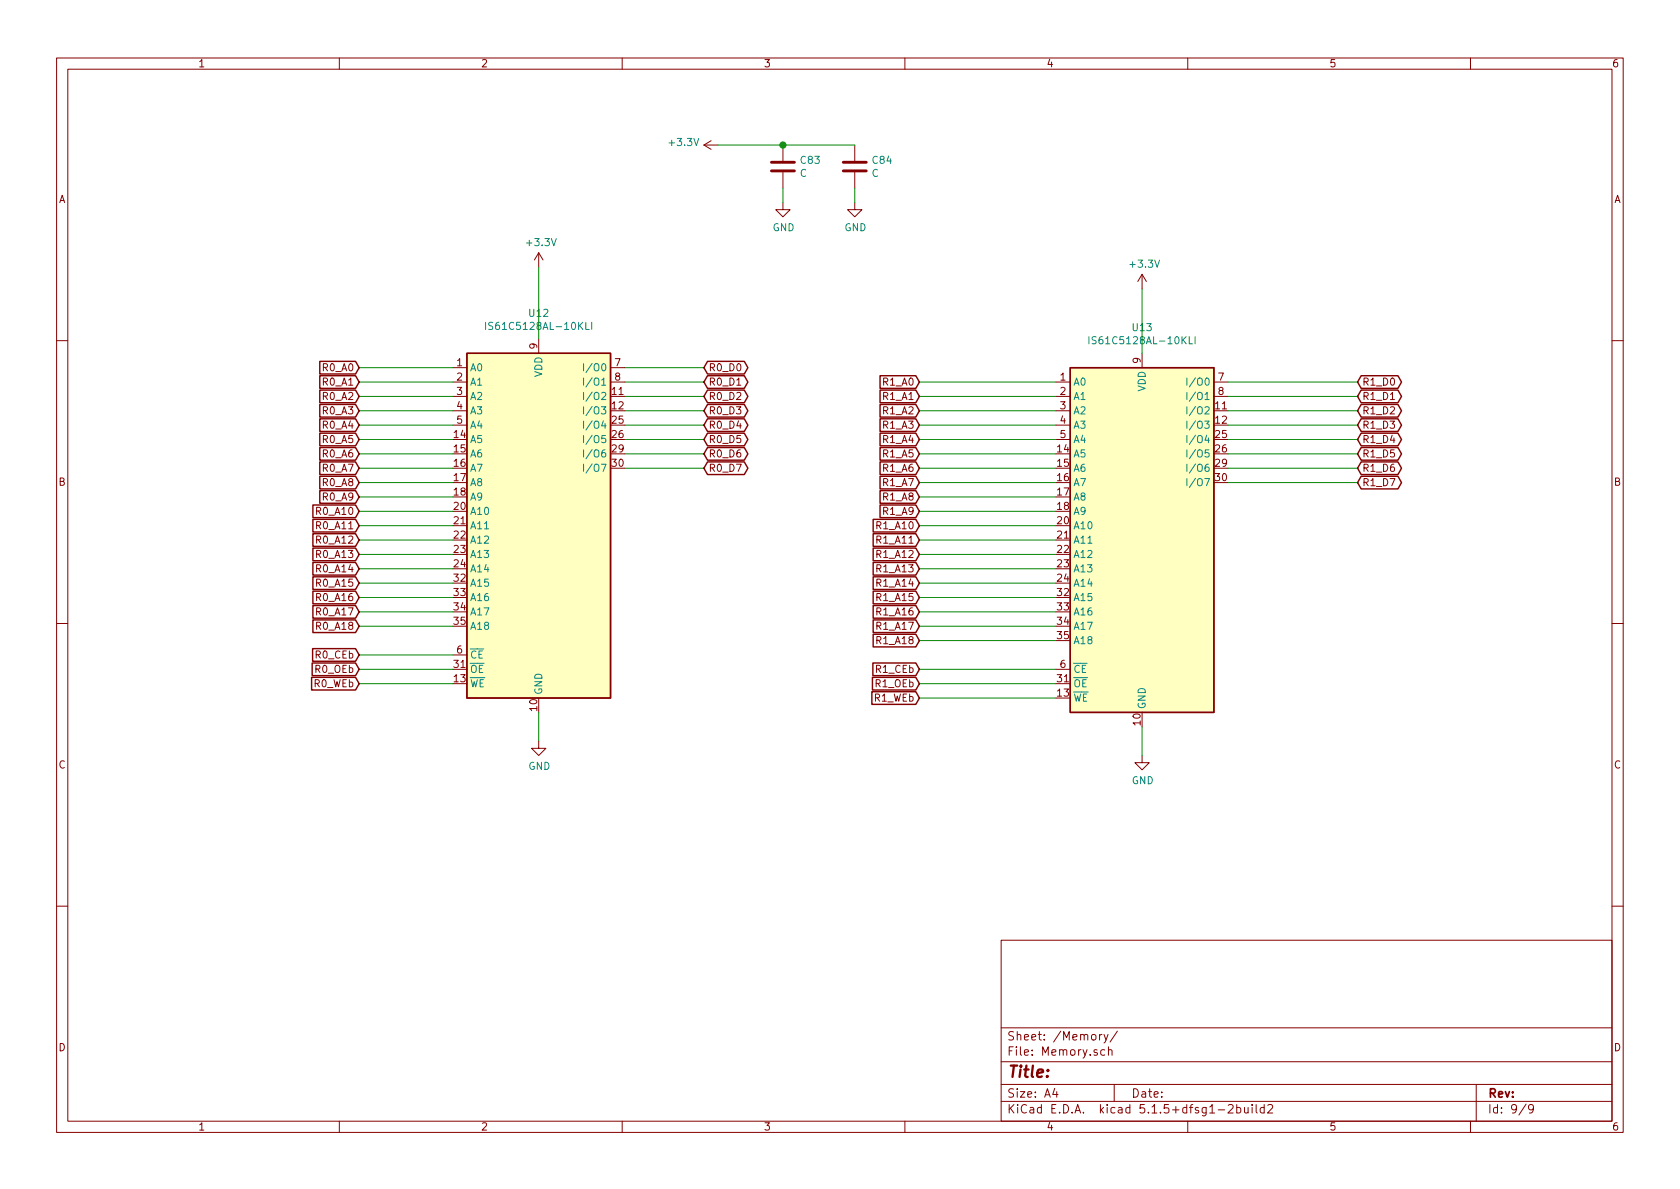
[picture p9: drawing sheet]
<svg xmlns="http://www.w3.org/2000/svg" width="297mm" height="210mm" viewBox="0 0 297 210" stroke-linecap="round" stroke-linejoin="round" font-family="sans-serif">
<g fill="none" stroke="#840000" stroke-width=".18">
<path d="M10 10.3h277v189.9h-277zM12 12.2h273v186.1h-273zM60 10.3v1.9M110 10.3v1.9M160 10.3v1.9M210 10.3v1.9M260 10.3v1.9M124.5 25.6l1.2 .8M124.5 25.6h2.5M125.7 24.9l-1.2 .7M138.4 35.8v1.3h1.3l-1.3 1.2-1.2-1.2h1.2M138.4 25.6v2.8"/>
<path d="M138.4 30.5v2.8M151.1 35.8v1.3h1.3l-1.3 1.2-1.2-1.2h1.2M151.1 25.6v2.8M151.1 30.5v2.8M95.2 44.7l-.7 1.3M95.2 44.7v2.5M95.2 59.9v2.6M95.2 44.7l.8 1.3M201.9 48.5v2.5M201.9 48.5l-.7 1.3M201.9 48.5l.8 1.3M10 60.2h2"/>
<path d="M80 67.6h2.5M80 70.1h2.5M80 72.6h2.5M80 75.2h2.5M80 65h2.5M107.9 67.6h2.6M107.9 65h2.6M186.7 67.6h2.5M186.7 70.1h2.5M186.7 72.6h2.5M186.7 75.2h2.5M186.7 77.7h2.5"/>
<path d="M201.9 62.5v2.5M214.6 67.6h2.6M214.6 70.1h2.6M285 60.2h2M10 110.3h2M80 115.8h2.5M186.7 118.4h2.5M285 110.3h2M95.2 131.1v1.2h1.3l-1.3 1.3-1.2-1.3h1.2M201.9 133.6v1.3h1.3l-1.3 1.2-1.2-1.2h1.2M10 160.2h2M177 166.3h108v32h-108z"/>
<path d="M285 160.2h2M60 198.3v1.9M110 198.3v1.9M160 198.3v1.9M177 194.8h108M177 191.8h108M177 187.8h108M177 181.8h108M186.5 192.5l-.4 1h1M186.8 193v1M194.4 182.9v1M194.8 182.9l-.4 .3"/>
<path d="M195.2 182.9l.4 1M195.3 185.7l-.4-.1-.3 .3 .1 .6 .2 .1 .4-.1M195.9 182.9l-.5 1.4-.2 .1M196 185.7l.2-.1 .3 .1 .1 .9M196 185.1v1.5M197 191.8v3M197.6 182.3l-1.3 2M210 198.3v1.9M215.4 196.3h1.1M217.2 195.5l.2-.2h.4l.2 .5-.9 1h.9M218.7 195.9l.4-.1 .3 .3-.1 .6h-.6M218.7 195.3v1.5"/>
<path d="M220 195.8l.1 .9 .3 .1 .3-.1M220.7 195.8v1M221.4 195.3v.2M221.4 195.8v1M222.1 195.3v1.3l.2 .2M223.5 195.9l-.4-.1-.3 .3 .1 .6 .2 .1 .4-.1M223.5 195.3v1.5M224.2 195.5l.2-.2h.3l.3 .5-.9 1h.9M260 198.3v1.9M261 191.8v6.5M269.8 195.2l-1.2 2M271.1 196l-.3 .3-.4-.1-.1-.2v-.4l.1-.2 .4-.1 .2 .2a1.19 1.19 0 0 1-.2 1.2l-.4 .1"/>
</g>
<g fill="#ffffc2" stroke="#ffffc2" stroke-width=".18">
<path d="M189.2 65h25.4v61h-25.4z"/>
<path d="M82.5 62.5h25.4v60.9h-25.4z"/>
</g>
<g fill="none" stroke="#840000" stroke-width=".25">
<path d="M56.5 71.5h6.4l.6 1.1-.6 1.2h-6.4zM56.5 74.1h6.4l.6 1.1-.6 1.1h-6.4zM56.5 63.9h6.4l.6 1.1-.6 1.1h-6.4zM56.5 66.4h6.4l.6 1.2-.6 1.1h-6.4zM56.5 69h6.4l.6 1.1-.6 1.1h-6.4zM56.5 76.6h6.4l.6 1.1-.6 1.1h-6.4zM56.5 79.1h6.4l.6 1.2-.6 1.1h-6.4zM82.5 62.5h25.4v60.9h-25.4zM125.1 76.6h6.5l.6 1.1-.6 1.1h-6.5l-.6-1.1zM125.1 74.1h6.5l.6 1.1-.6 1.1h-6.5l-.6-1.1zM125.1 71.5h6.5l.6 1.1-.6 1.2h-6.5l-.6-1.2zM125.1 69h6.5l.6 1.1-.6 1.1h-6.5l-.6-1.1z"/>
<path d="M125.1 66.4h6.5l.6 1.2-.6 1.1h-6.5l-.6-1.1zM125.1 63.9h6.5l.6 1.1-.6 1.1h-6.5l-.6-1.1zM125.1 79.1h6.5l.6 1.2-.6 1.1h-6.5l-.6-1.1zM155.6 79.1h6.3l.7 1.2-.7 1.1h-6.3zM155.6 76.6h6.3l.7 1.1-.7 1.1h-6.3zM155.6 74.1h6.3l.7 1.1-.7 1.1h-6.3zM155.6 71.5h6.3l.7 1.1-.7 1.2h-6.3zM155.6 69h6.3l.7 1.1-.7 1.1h-6.3zM155.6 66.4h6.3l.7 1.2-.7 1.1h-6.3zM189.2 65h25.4v61h-25.4zM240.7 66.4h6.5l.6 1.2-.6 1.1h-6.5l-.7-1.1zM240.7 69h6.5l.6 1.1-.6 1.1h-6.5l-.7-1.1z"/>
<path d="M240.7 71.5h6.5l.6 1.1-.6 1.2h-6.5l-.7-1.2zM240.7 74.1h6.5l.6 1.1-.6 1.1h-6.5l-.7-1.1zM240.7 76.6h6.5l.6 1.1-.6 1.1h-6.5l-.7-1.1zM240.7 79.1h6.5l.6 1.2-.6 1.1h-6.5l-.7-1.1zM55.3 99.5h7.6l.6 1.1-.6 1.1h-7.6zM55.3 96.9h7.6l.6 1.1-.6 1.2h-7.6zM55.3 94.4h7.6l.6 1.1-.6 1.1h-7.6zM55.3 91.8h7.6l.6 1.2-.6 1.1h-7.6zM55.3 89.3h7.6l.6 1.1-.6 1.1h-7.6zM56.5 81.7h6.4l.6 1.1-.6 1.1h-6.4zM56.5 86.8h6.4l.6 1.1-.6 1.1h-6.4zM56.5 84.2h6.4l.6 1.1-.6 1.2h-6.4z"/>
<path d="M125.1 81.7h6.5l.6 1.1-.6 1.1h-6.5l-.6-1.1zM154.4 94.4h7.5l.7 1.1-.7 1.1h-7.5zM154.4 99.5h7.5l.7 1.1-.7 1.1h-7.5zM154.4 96.9h7.5l.7 1.1-.7 1.2h-7.5zM154.4 91.8h7.5l.7 1.2-.7 1.1h-7.5zM155.6 89.3h6.3l.7 1.1-.7 1.1h-6.3zM155.6 86.8h6.3l.7 1.1-.7 1.1h-6.3zM155.6 84.2h6.3l.7 1.1-.7 1.2h-6.3zM155.6 81.7h6.3l.7 1.1-.7 1.1h-6.3zM240.7 81.7h6.5l.6 1.1-.6 1.1h-6.5l-.7-1.1zM240.7 84.2h6.5l.6 1.1-.6 1.2h-6.5l-.7-1.2zM55.1 119.8h7.8l.6 1.1-.6 1.1h-7.8z"/>
<path d="M55.2 117.2h7.7l.6 1.2-.6 1.1h-7.7zM55.3 114.7h7.6l.6 1.1-.6 1.1h-7.6zM55.3 107.1h7.6l.6 1.1-.6 1.1h-7.6zM55.3 109.6h7.6l.6 1.1-.6 1.2h-7.6zM55.3 104.5h7.6l.6 1.2-.6 1.1h-7.6zM55.3 102h7.6l.6 1.1-.6 1.1h-7.6zM154.3 119.8h7.6l.7 1.1-.7 1.1h-7.6zM154.3 117.2h7.6l.7 1.2-.7 1.1h-7.6zM154.4 112.2h7.5l.7 1.1-.7 1.1h-7.5zM154.4 109.6h7.5l.7 1.1-.7 1.2h-7.5zM154.4 107.1h7.5l.7 1.1-.7 1.1h-7.5zM154.4 104.5h7.5l.7 1.2-.7 1.1h-7.5z"/>
<path d="M154.4 102h7.5l.7 1.1-.7 1.1h-7.5zM154.2 122.3h7.7l.7 1.1-.7 1.2h-7.7z"/>
</g>
<g fill="none" stroke="#008484" stroke-width=".18">
<path d="M85.9 57v1.3M87.1 57.1l-.5-.1-.1 .1v.4l.5 .2 .1 .3-.2 .3-.5-.1M103.6 57v1.3h.6M104.6 57v1.3M192.5 59.5v1.3M193.8 59.6l-.5-.1-.2 .2v.3l.6 .3 .1 .3-.2 .2h-.5M210.3 59.5v1.3h.6M211.3 59.5v1.3M103.2 64.3v1.3M103.2 66.8v1.3M103.2 69.4v1.3M103.2 71.9v1.3"/>
<path d="M103.2 74.5v1.2M103.2 77v1.3M103.2 79.5v1.3M104.7 69.3l-1.1 1.7M104.7 71.9l-1.1 1.6M104.7 74.4l-1.1 1.6M104.7 77l-1.1 1.6M104.7 79.5l-1.1 1.6M104.7 64.3l-1.1 1.6M104.7 66.8l-1.1 1.6M105.1 69.6a.45 .45 0 0 1 .7 0 .88 .88 0 0 1-.2 1.1l-.4-.1a1.07 1.07 0 0 1-.1-1zM105.1 72.1a.45 .45 0 0 1 .7 0 .88 .88 0 0 1-.2 1.1l-.4-.1a1.07 1.07 0 0 1-.1-1z"/>
<path d="M105.1 77.2a.45 .45 0 0 1 .7 0 .88 .88 0 0 1-.2 1.1l-.4-.1a1.07 1.07 0 0 1-.1-1zM105.1 79.7a.45 .45 0 0 1 .7 0 .88 .88 0 0 1-.2 1.1h-.4a1.07 1.07 0 0 1-.1-1.1zM105.1 64.5a.45 .45 0 0 1 .7 0 .88 .88 0 0 1-.2 1.1l-.4-.1a1.07 1.07 0 0 1-.1-1zM106.3 71.9h.8l-.4 .5 .4 .1v.6l-.2 .1-.6-.1M106.4 69.5l.5-.1 .2 .1v.2v.2l-.8 .8h.8M106.5 64.4l.2-.1a.67 .67 0 0 1 .4 .6 .67 .67 0 0 1-.4 .7l-.3-.5zM107 79.5h-.2a.79 .79 0 0 0-.2 1.3l.5-.1v-.5l-.5-.2-.2 .3M107.1 77h-.6l-.1 .6 .2-.1 .5 .1v.6l-.2 .1-.5-.1M209.9 66.8v1.3M209.9 69.4v1.3M209.9 71.9v1.3M209.9 74.5v1.2"/>
<path d="M209.9 77v1.3M209.9 79.5v1.3M211.4 71.9l-1.1 1.6M211.4 74.4l-1.1 1.6M211.4 77l-1.1 1.6M211.4 79.5l-1.1 1.6M211.4 66.8l-1.1 1.6M211.4 69.3l-1.1 1.7M211.8 72.1a.45 .45 0 0 1 .7 0 .88 .88 0 0 1-.2 1.1l-.4-.1a1.07 1.07 0 0 1-.1-1zM211.8 74.6a.45 .45 0 0 1 .7 0 .88 .88 0 0 1-.2 1.1h-.4a1.07 1.07 0 0 1-.1-1.1zM211.8 79.7a.45 .45 0 0 1 .7 0 .88 .88 0 0 1-.2 1.1h-.4a1.07 1.07 0 0 1-.1-1.1zM211.8 67a.45 .45 0 0 1 .7 0 .88 .88 0 0 1-.2 1.1h-.4a1.07 1.07 0 0 1-.1-1.1z"/>
<path d="M213 74.5h.8l-.4 .4 .3 .2v.5l-.2 .1-.5-.1M213.1 72.1l.4-.2 .2 .2 .1 .2-.1 .2-.7 .7h.8M213.2 67l.2-.2a.67 .67 0 0 1 .4 .7 .67 .67 0 0 1-.4 .6l-.3-.5zM213.7 79.5h-.6v.7l.2-.2 .4 .2v.5l-.2 .1-.4-.1M103.2 82.1v1.3M104.7 82l-1.1 1.7M105.1 82.3a.45 .45 0 0 1 .7 0 .88 .88 0 0 1-.2 1.1l-.4-.1a1.07 1.07 0 0 1-.1-1zM106.3 82.1h.9l-.6 1.3M209.9 82.1v1.3M209.9 84.6v1.3M211.4 82l-1.1 1.7M211.4 84.6l-1.1 1.6"/>
<path d="M211.8 82.3a.45 .45 0 0 1 .7 0 .88 .88 0 0 1-.2 1.1l-.4-.1a1.07 1.07 0 0 1-.1-1zM211.8 84.8a.45 .45 0 0 1 .7 0 .88 .88 0 0 1-.2 1.1l-.4-.1a1.07 1.07 0 0 1-.1-1zM213 84.6h.8l-.5 1.3M213.7 82.1h-.3a.79 .79 0 0 0-.1 1.3l.4-.2v-.5l-.4-.1-.2 .2"/>
</g>
<path d="M136.4 30.2h4.1M136.4 28.7h4.1M149.1 30.2h4.1M149.1 28.7h4.1" fill="none" stroke="#840000" stroke-width=".51"/>
<g fill="none" stroke="#008400" stroke-width=".18">
<path d="M127 25.6h24.1M138.4 33.3v2.5M151.1 33.3v2.5M95.2 47.2v12.7M201.9 51v11.5M63.5 77.7h16.5M63.5 75.2h16.5M63.5 72.6h16.5M63.5 70.1h16.5M63.5 67.6h16.5M63.5 65h16.5M110.5 77.7h14"/>
<path d="M110.5 75.2h14M110.5 72.6h14M110.5 70.1h14M110.5 67.6h14M110.5 65h14M162.6 77.7h24.1M162.6 75.2h24.1M162.6 72.6h24.1M162.6 70.1h24.1M162.6 67.6h24.1M217.2 77.7h22.8M217.2 75.2h22.8"/>
<path d="M217.2 72.6h22.8M217.2 70.1h22.8M217.2 67.6h22.8M63.5 98h16.5M63.5 95.5h16.5M63.5 93h16.5M63.5 90.4h16.5M63.5 87.9h16.5M63.5 85.3h16.5M63.5 82.8h16.5M63.5 80.3h16.5M110.5 82.8h14"/>
<path d="M110.5 80.3h14M162.6 98h24.1M162.6 95.5h24.1M162.6 93h24.1M162.6 90.4h24.1M162.6 87.9h24.1M162.6 85.3h24.1M162.6 82.8h24.1M162.6 80.3h24.1M217.2 85.3h22.8M217.2 82.8h22.8M217.2 80.3h22.8"/>
<path d="M63.5 100.6h16.5M63.5 118.4h16.5M63.5 110.7h16.5M63.5 108.2h16.5M63.5 105.7h16.5M63.5 103.1h16.5M63.5 115.8h16.5M162.6 100.6h24.1M162.6 118.4h24.1M162.6 113.3h24.1M162.6 110.7h24.1M162.6 108.2h24.1"/>
<path d="M162.6 105.7h24.1M162.6 103.1h24.1M63.5 120.9h16.5M95.2 126v5.1M162.6 123.4h24.1M162.6 120.9h24.1M201.9 128.5v5.1"/>
</g>
<circle cx="138.4" cy="25.6" r=".51" fill="#008400" stroke="#008400" stroke-width=".25"/>
<text font-size="2.8" fill="#840000" x="178" y="190.5">Title:</text>
<g font-size="2.1" fill="#840000">
<text x="178" y="184">Sheet: /Memory/</text>
<text x="178" y="186.7">File: Memory.sch</text>
<text x="178" y="196.9">KiCad E.D.A. kicad 5.1.5+dfsg1-2build2</text>
<text x="178" y="194.1">Size: A4</text>
<text x="200" y="194.1">Date:</text>
<text x="263" y="194.1">Rev:</text>
<text x="263" y="196.9">Id: 9/9</text>
</g>
<g font-size="1.8" fill="#840000">
<text x="35" y="11.9">1</text>
<text x="85" y="11.9">2</text>
<text x="135" y="11.9">3</text>
<text x="185" y="11.9">4</text>
<text x="235" y="11.9">5</text>
<text x="285" y="11.9">6</text>
<text x="10.4" y="35.9">A</text>
<text x="285.4" y="35.9">A</text>
<text x="57.2" y="65.7">R0_A0</text>
<text x="80.8" y="64.8">1</text>
<text x="95" y="61.7" transform="rotate(-90 95 61.7)">9</text>
<text x="108.7" y="64.8">7</text>
<text x="125.2" y="65.7">R0_D0</text>
<text x="201.7" y="64.2" transform="rotate(-90 201.7 64.2)">9</text>
<text x="57.2" y="68.2">R0_A1</text>
<text x="57.2" y="70.7">R0_A2</text>
<text x="80.8" y="67.3">2</text>
<text x="80.8" y="69.8">3</text>
<text x="108.3" y="69.8">11</text>
<text x="108.7" y="67.3">8</text>
<text x="125.2" y="70.7">R0_D2</text>
<text x="125.2" y="68.2">R0_D1</text>
<text x="156.3" y="70.7">R1_A1</text>
<text x="156.3" y="68.2">R1_A0</text>
<text x="187.5" y="67.3">1</text>
<text x="187.5" y="69.8">2</text>
<text x="215.4" y="67.3">7</text>
<text x="215.4" y="69.8">8</text>
<text x="240.8" y="68.2">R1_D0</text>
<text x="240.8" y="70.7">R1_D1</text>
<text x="57.2" y="73.3">R0_A3</text>
<text x="57.2" y="75.8">R0_A4</text>
<text x="80.3" y="77.5">14</text>
<text x="80.8" y="72.4">4</text>
<text x="80.8" y="74.9">5</text>
<text x="108.3" y="72.4">12</text>
<text x="108.3" y="74.9">25</text>
<text x="108.3" y="77.5">26</text>
<text x="125.2" y="75.8">R0_D4</text>
<text x="125.2" y="73.3">R0_D3</text>
<text x="156.3" y="75.8">R1_A3</text>
<text x="156.3" y="73.3">R1_A2</text>
<text x="187.5" y="72.4">3</text>
<text x="187.5" y="74.9">4</text>
<text x="187.5" y="77.5">5</text>
<text x="214.9" y="72.4">11</text>
<text x="214.9" y="74.9">12</text>
<text x="214.9" y="77.5">25</text>
<text x="240.8" y="73.3">R1_D2</text>
<text x="240.8" y="75.8">R1_D3</text>
<text x="57.2" y="83.4">R0_A7</text>
<text x="57.2" y="78.4">R0_A5</text>
<text x="57.2" y="80.9">R0_A6</text>
<text x="80.3" y="80">15</text>
<text x="80.3" y="82.5">16</text>
<text x="108.3" y="80">29</text>
<text x="108.3" y="82.5">30</text>
<text x="125.2" y="78.4">R0_D5</text>
<text x="125.2" y="80.9">R0_D6</text>
<text x="125.2" y="83.4">R0_D7</text>
<text x="156.3" y="83.4">R1_A6</text>
<text x="156.3" y="80.9">R1_A5</text>
<text x="156.3" y="78.4">R1_A4</text>
<text x="187" y="80">14</text>
<text x="187" y="82.5">15</text>
<text x="214.9" y="80">26</text>
<text x="214.9" y="82.5">29</text>
<text x="240.8" y="78.4">R1_D4</text>
<text x="240.8" y="80.9">R1_D5</text>
<text x="240.8" y="83.4">R1_D6</text>
<text x="10.4" y="85.9">B</text>
<text x="57.2" y="88.5">R0_A9</text>
<text x="57.2" y="86">R0_A8</text>
<text x="80.3" y="85.1">17</text>
<text x="80.3" y="87.6">18</text>
<text x="156.3" y="88.5">R1_A8</text>
<text x="156.3" y="86">R1_A7</text>
<text x="187" y="85.1">16</text>
<text x="187" y="87.6">17</text>
<text x="214.9" y="85.1">30</text>
<text x="240.8" y="86">R1_D7</text>
<text x="285.4" y="85.9">B</text>
<text x="56.2" y="93.6">R0_A11</text>
<text x="56.2" y="91.1">R0_A10</text>
<text x="80.3" y="90.2">20</text>
<text x="80.3" y="92.7">21</text>
<text x="80.3" y="95.2">22</text>
<text x="155.3" y="93.6">R1_A10</text>
<text x="156.3" y="91.1">R1_A9</text>
<text x="187" y="90.2">18</text>
<text x="187" y="92.7">20</text>
<text x="187" y="95.2">21</text>
<text x="56.2" y="101.2">R0_A14</text>
<text x="56.2" y="98.7">R0_A13</text>
<text x="56.2" y="96.1">R0_A12</text>
<text x="80.3" y="97.8">23</text>
<text x="80.3" y="100.3">24</text>
<text x="155.3" y="96.1">R1_A11</text>
<text x="155.3" y="101.2">R1_A13</text>
<text x="155.3" y="98.7">R1_A12</text>
<text x="187" y="97.8">22</text>
<text x="187" y="100.3">23</text>
<text x="56.2" y="106.3">R0_A16</text>
<text x="56.2" y="103.8">R0_A15</text>
<text x="80.3" y="102.9">32</text>
<text x="80.3" y="105.4">33</text>
<text x="80.3" y="107.9">34</text>
<text x="155.3" y="106.3">R1_A15</text>
<text x="155.3" y="103.8">R1_A14</text>
<text x="187" y="102.9">24</text>
<text x="187" y="105.4">32</text>
<text x="187" y="107.9">33</text>
<text x="56.2" y="108.8">R0_A17</text>
<text x="56.2" y="111.4">R0_A18</text>
<text x="80.3" y="110.5">35</text>
<text x="155.3" y="113.9">R1_A18</text>
<text x="155.3" y="111.4">R1_A17</text>
<text x="155.3" y="108.8">R1_A16</text>
<text x="187" y="110.5">34</text>
<text x="187" y="113">35</text>
<text x="55.8" y="119">R0_OEb</text>
<text x="55.9" y="116.5">R0_CEb</text>
<text x="80.3" y="118.1">31</text>
<text x="80.8" y="115.6">6</text>
<text x="155" y="119">R1_CEb</text>
<text x="187.5" y="118.1">6</text>
<text x="55.5" y="121.5">R0_WEb</text>
<text x="80.3" y="120.6">13</text>
<text x="95" y="125.7" transform="rotate(-90 95 125.7)">10</text>
<text x="154.6" y="124.1">R1_WEb</text>
<text x="154.9" y="121.5">R1_OEb</text>
<text x="187" y="123.2">13</text>
<text x="187" y="120.6">31</text>
<text x="201.7" y="128.2" transform="rotate(-90 201.7 128.2)">10</text>
<text x="10.4" y="135.9">C</text>
<text x="285.4" y="135.9">C</text>
<text x="10.4" y="185.9">D</text>
<text x="285.4" y="185.9">D</text>
<text x="35" y="199.9">1</text>
<text x="85" y="199.9">2</text>
<text x="135" y="199.9">3</text>
<text x="185" y="199.9">4</text>
<text x="235" y="199.9">5</text>
<text x="285" y="199.9">6</text>
</g>
<g font-size="1.8" fill="#008484">
<text x="118.5" y="25.8">+3.3V</text>
<text x="141.6" y="29">C83</text>
<text x="154.3" y="29">C84</text>
<text x="141.4" y="31.3">C</text>
<text x="154.1" y="31.3">C</text>
<text x="136.6" y="40.9">GND</text>
<text x="149.3" y="40.9">GND</text>
<text x="93.3" y="43.5">+3.3V</text>
<text x="200" y="47.3">+3.3V</text>
<text x="86.9" y="58.3">IS61C5128AL-10KLI</text>
<text x="93.6" y="56">U12</text>
<text x="200.3" y="58.6">U13</text>
<text x="83.1" y="65.7">A0</text>
<text x="193.6" y="60.9">IS61C5128AL-10KLI</text>
<text x="83.1" y="68.2">A1</text>
<text x="83.1" y="70.7">A2</text>
<text x="95.9" y="66.7" transform="rotate(-90 95.9 66.7)">VDD</text>
<text x="104.1" y="68.2">I/O1</text>
<text x="189.7" y="68.2">A0</text>
<text x="189.7" y="70.7">A1</text>
<text x="202.6" y="69.3" transform="rotate(-90 202.6 69.3)">VDD</text>
<text x="210.8" y="70.7">I/O1</text>
<text x="83.1" y="73.3">A3</text>
<text x="83.1" y="75.8">A4</text>
<text x="104.1" y="75.8">I/O4</text>
<text x="189.7" y="73.3">A2</text>
<text x="189.7" y="75.8">A3</text>
<text x="83.1" y="78.4">A5</text>
<text x="83.1" y="80.9">A6</text>
<text x="83.1" y="83.4">A7</text>
<text x="189.7" y="80.9">A5</text>
<text x="189.7" y="83.4">A6</text>
<text x="189.7" y="78.4">A4</text>
<text x="210.8" y="78.4">I/O4</text>
<text x="83.1" y="86">A8</text>
<text x="83.1" y="88.5">A9</text>
<text x="189.7" y="86">A7</text>
<text x="189.7" y="88.5">A8</text>
<text x="83.1" y="91.1">A10</text>
<text x="83.1" y="93.6">A11</text>
<text x="189.7" y="91.1">A9</text>
<text x="189.7" y="93.6">A10</text>
<text x="83.1" y="96.1">A12</text>
<text x="83.1" y="98.7">A13</text>
<text x="83.1" y="101.2">A14</text>
<text x="189.7" y="96.1">A11</text>
<text x="189.7" y="98.7">A12</text>
<text x="189.7" y="101.2">A13</text>
<text x="83.1" y="103.8">A15</text>
<text x="83.1" y="106.3">A16</text>
<text x="189.7" y="103.8">A14</text>
<text x="189.7" y="106.3">A15</text>
<text x="83.1" y="108.8">A17</text>
<text x="83.1" y="111.4">A18</text>
<text x="189.7" y="108.8">A16</text>
<text x="189.7" y="111.4">A17</text>
<text x="189.7" y="113.9">A18</text>
<text x="83.1" y="119">OE</text>
<text x="83.1" y="116.5">CE</text>
<text x="189.7" y="119">CE</text>
<text x="83.1" y="121.5">WE</text>
<text x="95.9" y="122.9" transform="rotate(-90 95.9 122.9)">GND</text>
<text x="189.7" y="124.1">WE</text>
<text x="189.7" y="121.5">OE</text>
<text x="202.6" y="125.5" transform="rotate(-90 202.6 125.5)">GND</text>
<text x="93.4" y="136.1">GND</text>
<text x="200.1" y="138.7">GND</text>
</g>
</svg>
